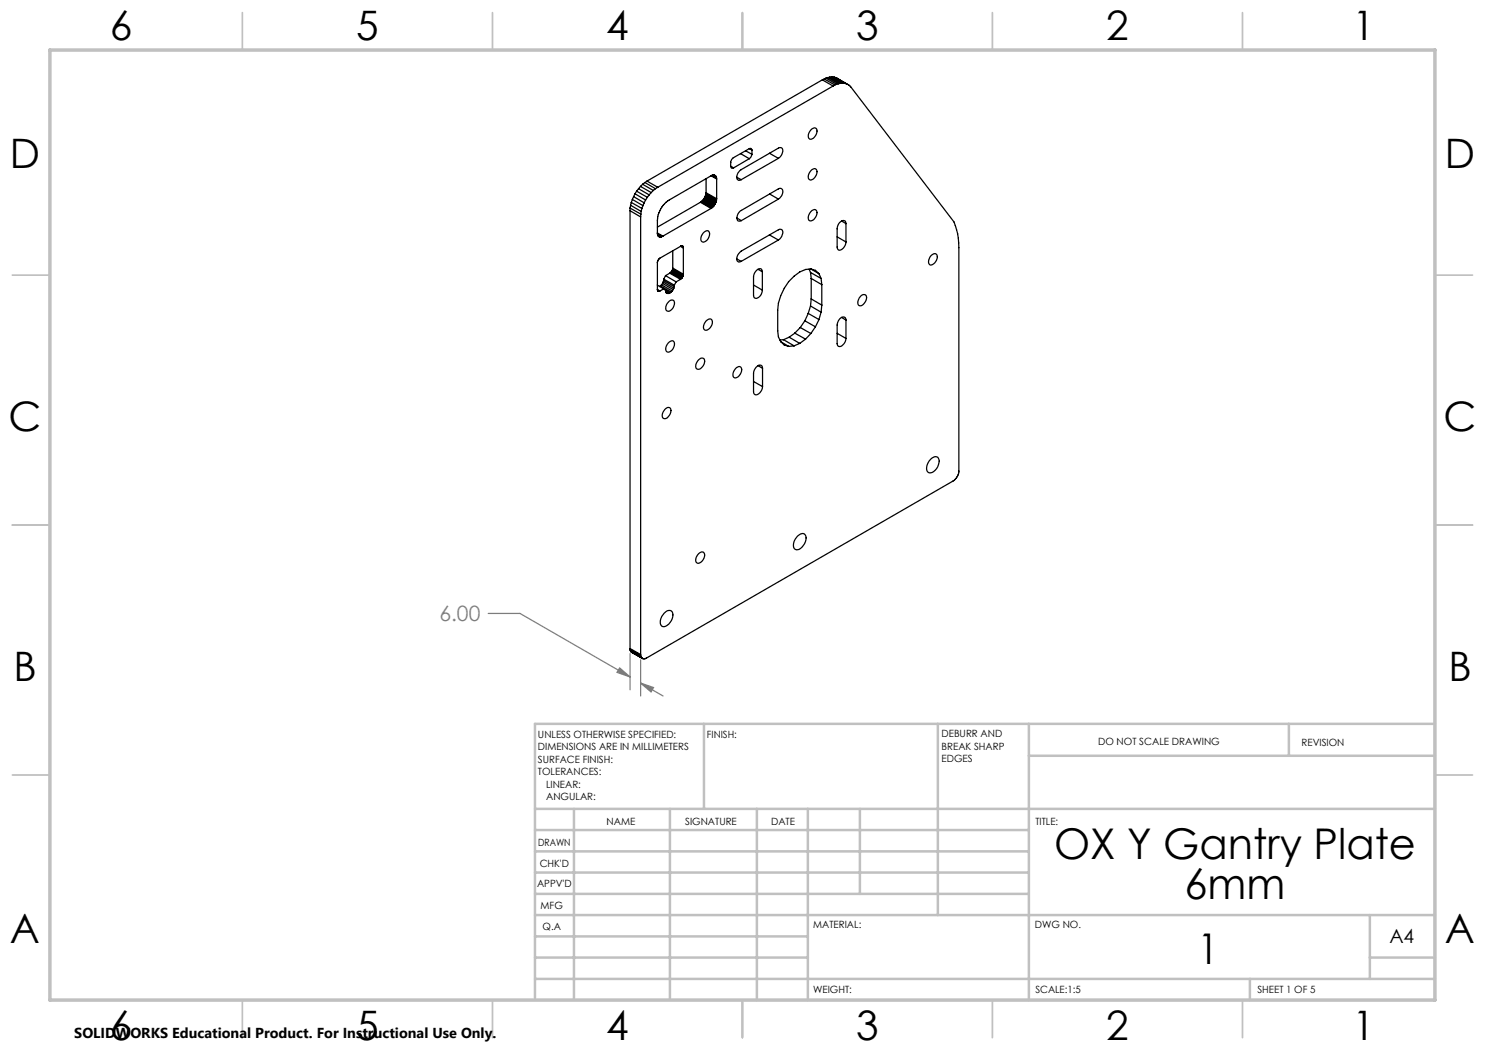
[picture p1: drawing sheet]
<svg xmlns="http://www.w3.org/2000/svg" width="297mm" height="210mm" viewBox="0 0 297 210" stroke-linecap="round" stroke-linejoin="round" font-family="sans-serif">
<path d="M97.6 122.7h6.4l22 12.7M123.9 133.6l2.1 1.8-2.6-.9zM126 130.7v7.3M128.1 136.6l2.6 .9-.5 .9zM128.1 132v7.2M128.1 136.6l4.5 2.6" fill="none" stroke="#808080" stroke-width=".25"/>
<g fill="none" stroke="#c0c0c0" stroke-width=".35">
<path d="M48.5 2.5v7.5M98.5 2.5v7.5M148.5 2.5v7.5M198.5 2.5v7.5M248.5 2.5v7.5M2.5 55h7.5M287 55h7.5M2.5 105h7.5M287 105h7.5M2.5 155h7.5M287 155h7.5M48.5 200v7.5"/>
<path d="M98.5 200v7.5M148.5 200v7.5M198.5 200v7.5M248.5 200v7.5"/>
</g>
<g fill="none" stroke="#c0c0c0" stroke-width=".5">
<path d="M140.8 144.8v17M187.6 144.8v38.2M205.8 144.8v55.2M205.8 151.2h81.2M257.8 144.8v6.4M287 144.8h-180v55.2M107 161.8h180M107 178.8h98.8M107 174.5h98.8M107 170.3h98.8M107 166h98.8M114.8 161.8v38.2"/>
<path d="M134 161.8v38.2M151.4 161.8v38.2M161.6 161.8v38.2M172 161.8v17M107 195.8h180M107 191.5h54.6M107 187.3h54.6M107 183h180M250 195.8v4.2M274 191.5h13M274 183v12.8"/>
</g>
<path d="M10 10h277v190h-277z" fill="none" stroke="#c0c0c0" stroke-width=".7"/>
<path d="M123.9 133.6l2.1 1.8-2.6-.9zM128.1 136.6l2.6 .9-.5 .9z" fill="#808080"/>
<g fill="none" stroke="#000" stroke-width=".25">
<path d="M164.5 16l2.1 1.2M164.5 16l-35.1 20.2M164.9 15.8l2.1 1.2M164.9 15.8l-.4 .2M165.2 15.6l2.1 1.3M165.2 15.6l-.3 .2M165.6 15.5l2.1 1.2M165.6 15.5l-.4 .1M165.9 15.4l2.1 1.3M165.9 15.4l-.3 .1M166.2 15.4l2.1 1.2M166.2 15.4h-.3"/>
<path d="M166.2 15.4h.3M166.5 15.4l2.2 1.2M166.5 15.4h.4M166.6 17.2l-35 20.3M166.9 15.4l2.1 1.3M166.9 15.4l.2 .1M167 17l-.4 .2M167.1 15.5l2.2 1.2M167.1 15.5l2.4 1.4M167.3 16.9l-.3 .1M167.7 16.7l-.4 .2M168 16.7h-.3"/>
<path d="M168.3 16.6l-.3 .1M168.3 16.6h.4M168.7 16.6l.3 .1M169 16.7h.3M169.3 16.7l.2 .2M169.5 16.9l.7 .6 20.6 26.9 .5 1.5 .4 1.8 .1 1.8v44.9a2.62 2.62 0 0 1-1.2 1.8l-61.3 35.4-.3 .2-.6-.2M126.5 39.9l2.1 1.2M126.5 39.9l-.2 .6M126.7 39.3l2.1 1.3M126.7 39.3l-.2 .6M127 38.8l2.1 1.2M127 38.8l-.3 .5"/>
<path d="M127.3 38.2l2.2 1.3M127.3 38.2l-.3 .6M127.7 37.7l2.1 1.3M127.7 37.7l-.4 .5M128.1 37.3l2.1 1.2M128.1 37.3l-.4 .4M128.5 36.9l2.2 1.2M128.5 36.9l-.4 .4M129 36.5l2.1 1.2M129 36.5l-.5 .4M129.1 40l-.3 .6M129.4 36.2l2.2 1.3"/>
<path d="M129.4 36.2l-.4 .3M129.5 39.5l-.4 .5M129.8 39l-.3 .5M130.2 38.5l-.4 .5M130.7 38.1l-.5 .4M131.1 37.7l-.4 .4M131.6 37.5l-.5 .2M140.7 40l-.3 .2M140.7 40l2.1 1.2M140.8 39.8l2.1 1.2M140.8 39.8l-.1 .2M140.9 39.6l2.1 1.2"/>
<path d="M140.9 39.6l-.1 .2M141 39.4l2.1 1.3M141 39.4l-.1 .2M141 39.3l2.2 1.2M141.1 39.1l2.1 1.2M141.1 39.1l-.1 .3M141.1 38.9l2.2 1.2M141.2 38.7l2.1 1.2M141.2 38.6l2.1 1.1M141.2 35.8v2.8M141.2 38.6l-.1 .5M142.2 35.2l-8.4 4.8a5.1 5.1 0 0 0-2.3 4.1v2.7"/>
<path d="M142.2 35.2l1.1 .6M142.3 35.1l1 .6M142.5 35h.4l.3 .2M142.5 35l-.3 .2M142.5 35l.8 .5M142.6 35l.6 .4M142.8 35l.4 .2M143.2 35.2v.2M143.2 35.4l.1 .1M143.3 35.5v.2M143.3 39.9v.2M143.3 35.7v.1"/>
<path d="M143.3 39.7v.2M143.3 35.8v3.9M146.1 33.2a.37 .37 0 0 0 .2 .4 .37 .37 0 0 0 .4 0M146.1 33.2l.6 .4M147.4 35.4l.8 .5M148.1 30.7l1.8 1M149.1 30.2l1.3 .7M149.9 29.7l-3.4 1.9-.3 .6-.1 1M149.9 29.7a.33 .33 0 0 1 .3 0 .33 .33 0 0 1 .2 .3M149.9 31.7l-3.2 1.9M149.9 29.7l.5 .3M150.4 30.9l-.2 .5-.3 .3"/>
<path d="M150.4 30v.9M153.9 30.6l1.8 1.1M153.9 38.8l1.8 1M155.7 31.7a1.63 1.63 0 0 0 .7-2.1h-.7l-7.5 4.3a1.51 1.51 0 0 0-.6 2.1l.2 .1 .4-.2M155.7 39.8a1.51 1.51 0 0 0 .7-2l-.2-.1-.5 .1-7.4 4.3a1.6 1.6 0 0 0-.7 2.1l.7-.1M155.7 31.7l-7.5 4.2M155.7 39.8l-7.4 4.3M162.2 34.1a.66 .66 0 0 1 .9-.4 .66 .66 0 0 1 .3 1l-.5 .9a.66 .66 0 0 1-.9 .4 .66 .66 0 0 1-.3-.9zM162.4 25.8a.61 .61 0 0 1 .8-.1 .61 .61 0 0 1 .2 .8l-.5 .9a.66 .66 0 0 1-.9 .4 .66 .66 0 0 1-.3-.9zM126 41.6l2.2 1.2M126 42.1l2.1 1.3M126 41.6v88.3"/>
<path d="M126.1 41.1l2.1 1.2M126.1 41.1l-.1 .5M126.3 40.5l2.1 1.2M126.3 40.5l-.2 .6M128.1 43.4v87.7M128.2 42.8l-.1 .6M128.2 42.3v.5M128.4 41.7l-.2 .6M128.6 41.1l-.2 .6M128.8 40.6l-.2 .5M131.5 46.8l.1 .3M131.5 58l.1 .1"/>
<path d="M131.5 46.8l.9 .5M131.5 46.6l1.1 .6M131.5 58l.4 .2M131.5 57.9l.5 .3M131.5 57l1.3 .8M131.5 46.9l.8 .5M131.5 58.1l.3 .2M131.6 47.1l.1 .2M131.6 58.1l.2 .2M131.6 47.1l.6 .3M131.6 47.2l.4 .2M131.7 47.3l.2 .1"/>
<path d="M131.8 58.3h.1M131.9 47.4h.1M132 58.2l-.2 .1M132 47.4h.2M132.1 57.2l2.1 1.2M132.3 47.4h-.1M132.3 57l-.4 .3M132.3 57l2.1 1.2M132.5 56.7l2.1 1.2M132.5 56.7l-.2 .3M132.6 47.2l-.3 .2M132.6 56.4l2.2 1.2"/>
<path d="M132.6 56.4l-.1 .3M132.7 56.1l2.1 1.2M132.7 56.1l-.1 .3M132.8 57.8l-.8 .4M132.8 57.8l.3 .3M132.8 55.8l2.1 1.2M132.8 55.8l-.1 .3M133.1 58.1v.2M133.1 55.1l-.3 .7M133.1 55.1l2.1 1.3M133.1 58.1l.9 .5M133.1 58.3l.1 .2"/>
<path d="M133.1 58.3l.7 .4M133.2 58.5l.3 .2M133.5 58.7h.3M133.9 54.6l2.2 1.3M133.9 54.6l-.8 .5M134 58.6l-.2 .1M134.1 54.5l2.1 1.2M134.1 54.5l-.2 .1M134.2 58.4l-.2 .2M134.2 54.5l2.1 1.2M134.2 54.5h-.1M134.3 54.4l2.1 1.2"/>
<path d="M134.3 54.4l-.1 .1M134.3 54.3v.1M134.3 54.3l2.2 1.2M134.4 54.2l2.1 1.2M134.4 54.2l-.1 .1M134.4 58.2l-.2 .2M134.4 54.1l2.2 1.2M134.4 54.1v.1M134.5 54l2.1 1.2M134.5 53.9l2.1 1.2M134.5 53.6l2.2 1.2M134.5 50.2v3.6"/>
<path d="M134.5 53.8l2.2 1.2M134.5 53.8l-.1 .3M134.6 57.9l-.2 .3M134.8 57.6l-.2 .3M134.8 57.3v.3M134.9 57l-.1 .3M135.2 56.4l-.3 .6M136.1 49.3l-4.2 2.4-.3 .4-.1 .3v5.6M136.1 55.9l-.9 .5M136.1 49.2l.6 .4M136.2 49.2h.1M136.2 49.2l-.1 .1"/>
<path d="M136.2 49.2l.5 .3M136.2 49.2l.5 .2M136.3 49.2h.1M136.3 49.2h-.1M136.3 49.2l.3 .1M136.4 49.2h.1M136.4 49.2l.2 .1M136.5 55.5l-.4 .4M136.5 49.2h.1M136.5 55.4v.1M136.6 55.3l-.1 .1M136.6 49.2v.1"/>
<path d="M136.6 55.2v.1M136.6 49.3h.1M136.6 49.3l.1 .1M136.7 55l-.1 .2M136.7 49.4v5.6M140.1 40.5l2.1 1.2M140.1 40.5l-8.6 4.9M140.2 40.3l2.1 1.3M140.4 40.2l-.3 .3M140.4 40.2l2.1 1.3M140.5 40.1l2.1 1.2M140.7 46.6l.2-.3a.6 .6 0 0 1 .9-.1 .6 .6 0 0 1 .1 .9l-.5 .9a.67 .67 0 0 1-.9 .4 .67 .67 0 0 1-.3-.9z"/>
<path d="M142.2 41.7l-9.6 5.5M142.5 41.5l-.3 .2M142.8 41.2l-.3 .3M143.1 40.7l-.3 .5M143.2 40.3l-.1 .4M143.3 40.1l-.1 .2M147.4 43.6l.9 .5M147.4 51.8l.8 .5M150.7 57l1.8 1M151.6 53.9l.9 .5M152.5 54.4a.55 .55 0 0 0-.3-.7 .55 .55 0 0 0-.7 .2l-.5 .5-.3 .7v3.9a.57 .57 0 0 0 .4 .7 .57 .57 0 0 0 .6-.2l.5-.5 .3-1M152.5 54.4v3.6"/>
<path d="M153.9 47l1.8 1M155.7 48a1.63 1.63 0 0 0 .7-2.1l-.7 .1-7.5 4.2a1.55 1.55 0 0 0-.6 2.1l.2 .1 .4-.1M155.7 48l-7.5 4.3M161.8 53.8l.3 .7M162.1 54.5l2.1 1.2M162.1 54.5l.1 1.2M162.2 42.3a.66 .66 0 0 1 .9-.4 .66 .66 0 0 1 .3 1 1.24 1.24 0 0 1-1.6 1.2l-.1-.9zM162.2 53.8a5.8 5.8 0 0 0-4.5 2.5 10.1 10.1 0 0 0-2.2 5.7v4.1l.2 1.3 .4 .9M162.2 53.8l.9 .3 .7 .6M162.2 53.8l1.6 .9M162.2 55.7l2.2 1.2M162.2 59.8l2.2 1.2"/>
<path d="M162.2 55.7v4.1M162.2 59.8l-.1 1.4M163.8 54.7l.4 1M164.2 55.7l.2 1.2M164.4 56.9v4.1M167.4 47.4l1.8 1M168.3 44.2l.9 .5M169.2 44.7a.57 .57 0 0 0-.4-.6 .57 .57 0 0 0-.6 .2l-.5 .5-.2 .6-.1 4a.55 .55 0 0 0 .3 .6 .55 .55 0 0 0 .7-.2l.7-.8 .1-.6M169.2 44.7v3.7M172 59.3a.67 .67 0 0 1 .9-.4 .67 .67 0 0 1 .4 .9l-.3 .7a.79 .79 0 0 1-.6 .6 .79 .79 0 0 1-.8-.3v-.6zM186.2 51.1a.67 .67 0 0 1 .9-.4 .67 .67 0 0 1 .3 1l-.3 .6-.4 .5a.6 .6 0 0 1-.9 .1 .6 .6 0 0 1-.1-.8zM133.7 68.6l.2-.2a.6 .6 0 0 1 .9-.1 .6 .6 0 0 1 .1 .8l-.5 .9a.67 .67 0 0 1-.9 .4 .67 .67 0 0 1-.3-.9z"/>
<path d="M133.9 60.2a.61 .61 0 0 1 .8-.1 .61 .61 0 0 1 .2 .8 1.24 1.24 0 0 1-1.6 1.2l-.2-.5 .2-.6zM139.7 72a.65 .65 0 0 1 .7-.4 .65 .65 0 0 1 .5 .6 1.56 1.56 0 0 1-1.4 1.6 1.14 1.14 0 0 1 .2-1.8zM141.2 64.2a.67 .67 0 0 1 .9-.4 .67 .67 0 0 1 .4 .9l-.5 .9a.67 .67 0 0 1-.9 .5 .67 .67 0 0 1-.4-1zM147.3 73.5a.62 .62 0 0 1 .9-.1 .62 .62 0 0 1 .1 .9 1.24 1.24 0 0 1-1.6 1.2l-.1-.9zM150.7 76.3l1.8 1M151.6 73.1l.9 .6M152.5 73.7a.57 .57 0 0 0-.3-.7 .57 .57 0 0 0-.7 .2l-.5 .5-.3 .7v3.9a.57 .57 0 0 0 .4 .7 .57 .57 0 0 0 .6-.2l.7-.8 .1-.7M152.5 73.7v3.6M156.1 68.3l.7 .7 .9 .3M156.1 68.3l1.6 1M156.7 67.9l2.1 1.3M156.7 67.9l-.7 .1"/>
<path d="M157.8 67.4l2.1 1.3M157.8 67.4l-1.1 .5M158.8 69.2l-1.1 .1M159 66.6l2.1 1.2M159 66.6l-1.2 .8M159.9 68.7l-1.1 .5M160.1 65.5l2.1 1.2M160.1 65.5l-1.1 1.1M161 64.2l2.1 1.2M161 64.2l-.9 1.3M161.1 67.8l-1.2 .9M161.6 62.7l2.2 1.2"/>
<path d="M161.6 62.7l-.6 1.5M162.1 61.2l2.1 1.2M162.1 61.2l-.5 1.5M162.2 66.7l-1.1 1.1M163.1 65.4l-.9 1.3M163.8 63.9l-.7 1.5M164.2 62.4l-.4 1.5M164.4 61l-.2 1.4M167.4 66.7l1.8 1M168.3 63.5l.9 .5M169.2 64a.65 .65 0 0 0-.5-.7 .65 .65 0 0 0-.8 .5l-.5 1.2v3.7a.63 .63 0 0 0 .6 .7 .63 .63 0 0 0 .7-.5l.4-.6 .1-.6M169.2 64v3.7"/>
<path d="M133 81.9a.65 .65 0 0 1 .8-.4 .65 .65 0 0 1 .4 .9l-.3 .7a.79 .79 0 0 1-.6 .6 .79 .79 0 0 1-.8-.3l.1-.9zM186.1 91.9a.9 .9 0 0 1 .9-.6 .9 .9 0 0 1 .8 .6 2.3 2.3 0 0 1-2 2.7 1.17 1.17 0 0 1-.3-1.7zM139.7 110.8a.67 .67 0 0 1 .9-.4 .67 .67 0 0 1 .3 .9l-.5 .9a.67 .67 0 0 1-.9 .5 .67 .67 0 0 1-.3-1zM159.5 107.2l.3-.2a.85 .85 0 0 1 1.2-.2 .85 .85 0 0 1 .2 1.2 2.28 2.28 0 0 1-2 2 1.14 1.14 0 0 1-.4-1.7zM126 129.7l2.1 1.2M126 129.9l2.1 1.2M126 129.9l.1 .3M126 130l2.2 1.3M126.1 130.2l2.1 1.2M126.1 130.2l.1 .1M126.2 130.3l2.1 1.2M126.2 130.3l.1 .1"/>
<path d="M126.3 130.4l2.1 1.2M126.3 130.4l2.2 1.3M128.1 131.1l.1 .2M128.2 131.3v.1M128.2 131.4l.1 .1M128.3 131.5l.1 .1M132.9 122.6a.93 .93 0 0 1 .8-.5 .93 .93 0 0 1 .8 .6 2.43 2.43 0 0 1-1.9 2.6 1.51 1.51 0 0 1 0-2.4z"/>
</g>
<g font-size="8.5">
<text x="210.8" y="171.8">OX Y Gantry Plate</text>
<text x="236.9" y="179.9">6mm</text>
<text x="239.5" y="192.7">1</text>
</g>
<g font-size="8.1">
<text x="22" y="8">6</text>
<text x="71.2" y="8">5</text>
<text x="121.2" y="8">4</text>
<text x="171.3" y="8">3</text>
<text x="221.3" y="8">2</text>
<text x="270.5" y="8">1</text>
<text x="2" y="33.6">D</text>
<text x="289" y="33.6">D</text>
<text x="1.7" y="86.1">C</text>
<text x="288.7" y="86.1">C</text>
<text x="2.7" y="136.1">B</text>
<text x="289.7" y="136.1">B</text>
<text x="2" y="188.6">A</text>
<text x="289" y="188.6">A</text>
<text x="22" y="208">6</text>
<text x="71.2" y="208">5</text>
<text x="121.2" y="208">4</text>
<text x="171.3" y="208">3</text>
<text x="221.3" y="208">2</text>
<text x="270.5" y="208">1</text>
</g>
<text font-size="4.2" fill="#808080" x="87.9" y="124.3">6.00</text>
<text font-size="3.9" x="277.9" y="188.5">A4</text>
<text font-size="2.9" x="14.9" y="207.6">SOLIDWORKS Educational Product. For Instructional Use Only.</text>
<g font-size="2">
<text x="107.6" y="147.6">UNLESS OTHERWISE SPECIFIED:</text>
<text x="141.4" y="147.6">FINISH:</text>
<text x="188.3" y="147.5">DEBURR AND</text>
<text x="188.3" y="150">BREAK SHARP</text>
<text x="219.6" y="149">DO NOT SCALE DRAWING</text>
<text x="260.3" y="149.2">REVISION</text>
<text x="107.6" y="150.1">DIMENSIONS ARE IN MILLIMETERS</text>
<text x="107.6" y="152.6">SURFACE FINISH:</text>
<text x="107.6" y="155.1">TOLERANCES:</text>
<text x="188.3" y="152.5">EDGES</text>
<text x="109.2" y="157.6">LINEAR:</text>
<text x="109.2" y="160.1">ANGULAR:</text>
<text x="121.3" y="165">NAME</text>
<text x="137" y="164.9">SIGNATURE</text>
<text x="154.2" y="164.9">DATE</text>
<text x="207.1" y="164.9">TITLE:</text>
<text x="107.6" y="169.1">DRAWN</text>
<text x="107.9" y="173.3">CHK'D</text>
<text x="107.4" y="177.4">APPV'D</text>
<text x="108.1" y="181.8">MFG</text>
<text x="108.5" y="186">Q.A</text>
<text x="162.6" y="185.5">MATERIAL:</text>
<text x="207" y="185.5">DWG NO.</text>
<text x="162.6" y="198.5">WEIGHT:</text>
<text x="207.1" y="198.6">SCALE:1:5</text>
<text x="251.5" y="198.6">SHEET 1 OF 5</text>
</g>
</svg>
